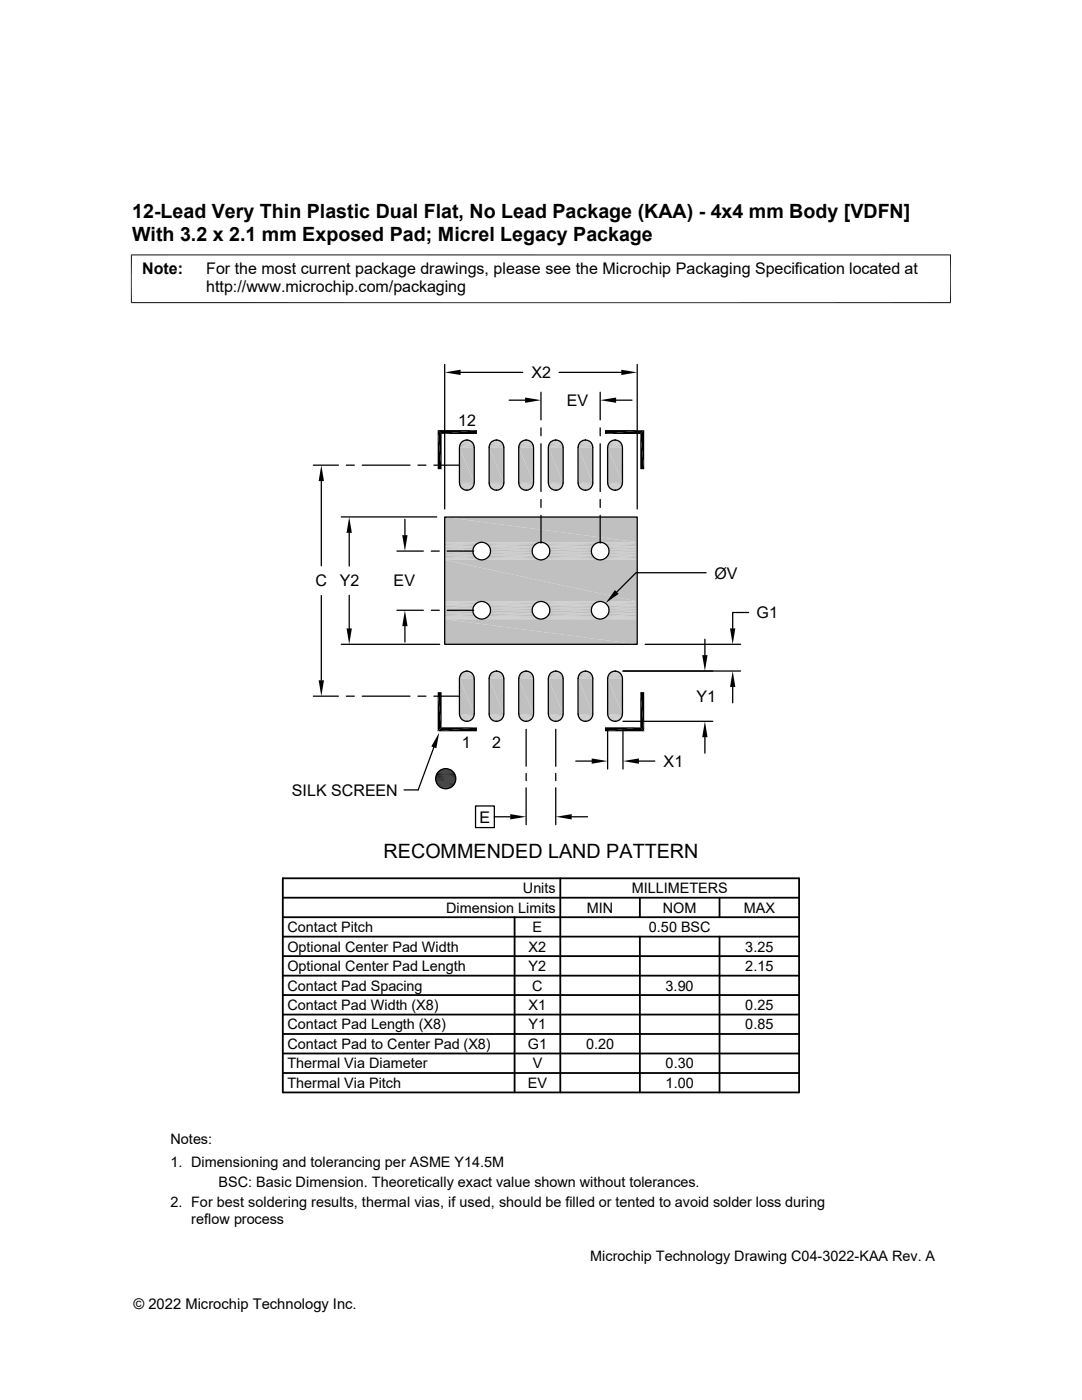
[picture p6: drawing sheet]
<svg xmlns="http://www.w3.org/2000/svg" width="216mm" height="279mm" viewBox="0 0 216 279" stroke-linecap="round" stroke-linejoin="round" font-family="sans-serif">
<g fill="#c0c0c0">
<path d="M92.9 87.8h.5z"/>
<path d="M98.8 87.8h.5z"/>
<path d="M104.7 87.8h.5z"/>
<path d="M110.6 87.8h.5z"/>
<path d="M116.5 87.8h.6z"/>
<path d="M122.5 87.8h.5z"/>
<path d="M122.2 87.9h1z"/>
<path d="M122.5 87.8l.7 .1z"/>
<path d="M116.3 87.9h1z"/>
<path d="M116.5 87.8l.8 .1z"/>
<path d="M110.4 87.9h1z"/>
<path d="M110.6 87.8l.8 .1z"/>
<path d="M104.5 87.9h1z"/>
<path d="M104.7 87.8l.8 .1z"/>
<path d="M98.6 87.9h1z"/>
<path d="M98.8 87.8l.8 .1z"/>
<path d="M92.6 87.9h1.1z"/>
<path d="M92.9 87.8l.8 .1z"/>
<path d="M122 88l.2-.1 1.3 .1z"/>
<path d="M122.2 87.9l1.3 .1z"/>
<path d="M116.1 88l.2-.1 1.2 .1z"/>
<path d="M116.3 87.9l1.2 .1z"/>
<path d="M110.2 88l.2-.1 1.2 .1z"/>
<path d="M110.4 87.9l1.2 .1z"/>
<path d="M104.2 88l.3-.1 1.2 .1z"/>
<path d="M104.5 87.9l1.2 .1z"/>
<path d="M98.3 88l.3-.1 1.2 .1z"/>
<path d="M98.6 87.9l1.2 .1z"/>
<path d="M92.4 88l.2-.1 1.3 .1z"/>
<path d="M92.6 87.9l1.3 .1z"/>
<path d="M121.8 88.2l.2-.2 1.7 .2z"/>
<path d="M122 88h1.5l.2 .2z"/>
<path d="M115.9 88.2l.2-.2 1.7 .2z"/>
<path d="M116.1 88h1.4l.3 .2z"/>
<path d="M109.9 88.2l.3-.2 1.6 .2z"/>
<path d="M110.2 88h1.4l.2 .2z"/>
<path d="M104 88.2l.2-.2 1.7 .2z"/>
<path d="M104.2 88h1.5l.2 .2z"/>
<path d="M98.1 88.2l.2-.2 1.7 .2z"/>
<path d="M98.3 88h1.5l.2 .2z"/>
<path d="M92.2 88.2l.2-.2 1.7 .2z"/>
<path d="M92.4 88h1.5l.2 .2z"/>
</g>
<path d="M92 88.2h2.3M97.9 88.2h2.3M103.8 88.2h2.3M109.8 88.2h2.2M115.7 88.2h2.2M121.6 88.2h2.2" fill="none" stroke="#c0c0c0" stroke-width=".2"/>
<path d="M91.9 88.4h2.5M97.8 88.4h2.6M103.7 88.4h2.6M109.6 88.4h2.6M115.5 88.4h2.6M121.4 88.4h2.6" fill="none" stroke="#c0c0c0" stroke-width=".21"/>
<path d="M91.8 88.7h2.8M97.7 88.7h2.8M103.6 88.7h2.8M109.5 88.7h2.8M115.4 88.7h2.8M121.3 88.7h2.8" fill="none" stroke="#c0c0c0" stroke-width=".23"/>
<path d="M91.7 89.2h2.9M91.7 88.9h2.9M97.6 89.2h2.9M97.6 88.9h2.9M103.5 89.2h3M103.5 88.9h2.9M109.4 89.2h3M109.4 88.9h3M115.3 89.2h3M115.4 88.9h2.9M121.2 89.2h3M121.3 88.9h2.9" fill="none" stroke="#c0c0c0" stroke-width=".25"/>
<g fill="#c0c0c0">
<path d="M121.2 89.3l3 7.1h-3z"/>
<path d="M121.2 89.3h3v7.1z"/>
<path d="M115.3 89.3l3 7.1h-3z"/>
<path d="M115.3 89.3h3v7.1z"/>
<path d="M109.4 89.3l3 7.1h-3z"/>
<path d="M109.4 89.3h3v7.1z"/>
<path d="M103.5 89.3l3 7.1h-3z"/>
<path d="M103.5 89.3h3v7.1z"/>
<path d="M97.6 89.3l2.9 7.1h-2.9z"/>
<path d="M97.6 89.3h2.9v7.1z"/>
<path d="M91.7 89.3l2.9 7.1h-2.9z"/>
<path d="M91.7 89.3h2.9v7.1z"/>
</g>
<path d="M91.7 96.5h2.9M97.6 96.5h2.9M103.5 96.5h3M109.4 96.5h3M115.3 96.5h3M121.2 96.5h3" fill="none" stroke="#c0c0c0" stroke-width=".28"/>
<path d="M91.7 96.8h2.9M91.8 97h2.8M97.6 96.8h2.9M97.7 97h2.8M103.5 96.8h2.9M103.6 97h2.8M109.4 96.8h3M109.5 97h2.8M115.4 96.8h2.9M115.4 97h2.8M121.3 96.8h2.9M121.3 97h2.8" fill="none" stroke="#c0c0c0" stroke-width=".23"/>
<path d="M91.9 97.2h2.5M97.8 97.2h2.6M103.7 97.2h2.6M109.6 97.2h2.6M115.5 97.2h2.6M121.4 97.2h2.6" fill="none" stroke="#c0c0c0" stroke-width=".21"/>
<path d="M92 97.4h2.3M97.9 97.4h2.3M103.8 97.4h2.3M109.8 97.4h2.2M115.7 97.4h2.2M121.6 97.4h2.2" fill="none" stroke="#c0c0c0" stroke-width=".2"/>
<g fill="#c0c0c0">
<path d="M121.8 97.5l1.7 .2h-1.5z"/>
<path d="M121.8 97.5h1.9l-.2 .2z"/>
<path d="M115.9 97.5l1.6 .2h-1.4z"/>
<path d="M115.9 97.5h1.9l-.3 .2z"/>
<path d="M109.9 97.5l1.7 .2h-1.4z"/>
<path d="M109.9 97.5h1.9l-.2 .2z"/>
<path d="M104 97.5l1.7 .2h-1.5z"/>
<path d="M104 97.5h1.9l-.2 .2z"/>
<path d="M98.1 97.5l1.7 .2h-1.5z"/>
<path d="M98.1 97.5h1.9l-.2 .2z"/>
<path d="M92.2 97.5l1.7 .2h-1.5z"/>
<path d="M92.2 97.5h1.9l-.2 .2z"/>
<path d="M122 97.7l1.2 .1z"/>
<path d="M122 97.7h1.5l-.3 .1z"/>
<path d="M116.1 97.7l1.2 .1z"/>
<path d="M116.1 97.7h1.4l-.2 .1z"/>
<path d="M110.2 97.7l1.2 .1z"/>
<path d="M110.2 97.7h1.4l-.2 .1z"/>
<path d="M104.2 97.7l1.3 .1z"/>
<path d="M104.2 97.7h1.5l-.2 .1z"/>
<path d="M98.3 97.7l1.3 .1z"/>
<path d="M98.3 97.7h1.5l-.2 .1z"/>
<path d="M92.4 97.7l1.3 .1z"/>
<path d="M92.4 97.7h1.5l-.2 .1z"/>
<path d="M92.9 97.8h.5z"/>
<path d="M98.8 97.8h.5z"/>
<path d="M104.7 97.8h.5z"/>
<path d="M110.6 97.8h.5z"/>
<path d="M116.5 97.8h.6z"/>
<path d="M122.5 97.8h.5z"/>
<path d="M122.2 97.8h.8z"/>
<path d="M122.2 97.8h1z"/>
<path d="M116.3 97.8h.8z"/>
<path d="M116.3 97.8h1z"/>
<path d="M110.4 97.8h.7z"/>
<path d="M110.4 97.8h1z"/>
<path d="M104.5 97.8h.7z"/>
<path d="M104.5 97.8h1z"/>
<path d="M98.6 97.8h.7z"/>
<path d="M98.6 97.8h1z"/>
<path d="M92.6 97.8h.8z"/>
<path d="M92.6 97.8h1.1z"/>
<path d="M92.9 133.9h.5z"/>
<path d="M98.8 133.9h.5z"/>
<path d="M104.7 133.9h.5z"/>
<path d="M110.6 133.9h.5z"/>
<path d="M116.5 133.9h.6z"/>
<path d="M122.5 133.9h.5z"/>
<path d="M122.2 134h1z"/>
<path d="M122.5 133.9l.7 .1z"/>
<path d="M116.3 134h1z"/>
<path d="M116.5 133.9l.8 .1z"/>
<path d="M110.4 134h1z"/>
<path d="M110.6 133.9l.8 .1z"/>
<path d="M104.5 134h1z"/>
<path d="M104.7 133.9l.8 .1z"/>
<path d="M98.6 134h1z"/>
<path d="M98.8 133.9l.8 .1z"/>
<path d="M92.6 134h1.1z"/>
<path d="M92.9 133.9l.8 .1z"/>
<path d="M122 134.1l.2-.1 1.3 .1z"/>
<path d="M122.2 134l1.3 .1z"/>
<path d="M116.1 134.1l.2-.1 1.2 .1z"/>
<path d="M116.3 134l1.2 .1z"/>
<path d="M110.2 134.1l.2-.1 1.2 .1z"/>
<path d="M110.4 134l1.2 .1z"/>
<path d="M104.2 134.1l.3-.1 1.2 .1z"/>
<path d="M104.5 134l1.2 .1z"/>
<path d="M98.3 134.1l.3-.1 1.2 .1z"/>
<path d="M98.6 134l1.2 .1z"/>
<path d="M92.4 134.1l.2-.1 1.3 .1z"/>
<path d="M92.6 134l1.3 .1z"/>
<path d="M121.8 134.3l.2-.2 1.7 .2z"/>
<path d="M122 134.1h1.5l.2 .2z"/>
<path d="M115.9 134.3l.2-.2 1.7 .2z"/>
<path d="M116.1 134.1h1.4l.3 .2z"/>
<path d="M109.9 134.3l.3-.2 1.6 .2z"/>
<path d="M110.2 134.1h1.4l.2 .2z"/>
<path d="M104 134.3l.2-.2 1.7 .2z"/>
<path d="M104.2 134.1h1.5l.2 .2z"/>
<path d="M98.1 134.3l.2-.2 1.7 .2z"/>
<path d="M98.3 134.1h1.5l.2 .2z"/>
<path d="M92.2 134.3l.2-.2 1.7 .2z"/>
<path d="M92.4 134.1h1.5l.2 .2z"/>
</g>
<path d="M92 134.4h2.3M97.9 134.4h2.3M103.8 134.4h2.3M109.8 134.4h2.2M115.7 134.4h2.2M121.6 134.4h2.2" fill="none" stroke="#c0c0c0" stroke-width=".2"/>
<path d="M91.9 134.6h2.5M97.8 134.6h2.6M103.7 134.6h2.6M109.6 134.6h2.6M115.5 134.6h2.6M121.4 134.6h2.6" fill="none" stroke="#c0c0c0" stroke-width=".21"/>
<path d="M91.7 135h2.9M91.8 134.8h2.8M97.6 135h2.9M97.7 134.8h2.8M103.5 135h2.9M103.6 134.8h2.8M109.4 135h3M109.5 134.8h2.8M115.4 135h2.9M115.4 134.8h2.8M121.3 135h2.9M121.3 134.8h2.8" fill="none" stroke="#c0c0c0" stroke-width=".23"/>
<path d="M91.7 135.3h2.9M97.6 135.3h2.9M103.5 135.3h3M109.4 135.3h3M115.3 135.3h3M121.2 135.3h3" fill="none" stroke="#c0c0c0" stroke-width=".28"/>
<g fill="#c0c0c0">
<path d="M121.2 135.4l3 7.1h-3z"/>
<path d="M121.2 135.4h3v7.1z"/>
<path d="M115.3 135.4l3 7.1h-3z"/>
<path d="M115.3 135.4h3v7.1z"/>
<path d="M109.4 135.4l3 7.1h-3z"/>
<path d="M109.4 135.4h3v7.1z"/>
<path d="M103.5 135.4l3 7.1h-3z"/>
<path d="M103.5 135.4h3v7.1z"/>
<path d="M97.6 135.4l2.9 7.1h-2.9z"/>
<path d="M97.6 135.4h2.9v7.1z"/>
<path d="M91.7 135.4l2.9 7.1h-2.9z"/>
<path d="M91.7 135.4h2.9v7.1z"/>
</g>
<path d="M91.7 142.6h2.9M91.7 142.9h2.9M97.6 142.6h2.9M97.6 142.9h2.9M103.5 142.6h3M103.5 142.9h2.9M109.4 142.6h3M109.4 142.9h3M115.3 142.6h3M115.4 142.9h2.9M121.2 142.6h3M121.3 142.9h2.9" fill="none" stroke="#c0c0c0" stroke-width=".25"/>
<path d="M91.8 143.1h2.8M97.7 143.1h2.8M103.6 143.1h2.8M109.5 143.1h2.8M115.4 143.1h2.8M121.3 143.1h2.8" fill="none" stroke="#c0c0c0" stroke-width=".23"/>
<path d="M91.9 143.3h2.5M97.8 143.3h2.6M103.7 143.3h2.6M109.6 143.3h2.6M115.5 143.3h2.6M121.4 143.3h2.6" fill="none" stroke="#c0c0c0" stroke-width=".21"/>
<path d="M92 143.5h2.3M97.9 143.5h2.3M103.8 143.5h2.3M109.8 143.5h2.2M115.7 143.5h2.2M121.6 143.5h2.2" fill="none" stroke="#c0c0c0" stroke-width=".2"/>
<g fill="#c0c0c0">
<path d="M121.8 143.6l1.7 .2h-1.5z"/>
<path d="M121.8 143.6h1.9l-.2 .2z"/>
<path d="M115.9 143.6l1.6 .2h-1.4z"/>
<path d="M115.9 143.6h1.9l-.3 .2z"/>
<path d="M109.9 143.6l1.7 .2h-1.4z"/>
<path d="M109.9 143.6h1.9l-.2 .2z"/>
<path d="M104 143.6l1.7 .2h-1.5z"/>
<path d="M104 143.6h1.9l-.2 .2z"/>
<path d="M98.1 143.6l1.7 .2h-1.5z"/>
<path d="M98.1 143.6h1.9l-.2 .2z"/>
<path d="M92.2 143.6l1.7 .2h-1.5z"/>
<path d="M92.2 143.6h1.9l-.2 .2z"/>
<path d="M122 143.8l1.2 .1z"/>
<path d="M122 143.8h1.5l-.3 .1z"/>
<path d="M116.1 143.8l1.2 .1z"/>
<path d="M116.1 143.8h1.4l-.2 .1z"/>
<path d="M110.2 143.8l1.2 .1z"/>
<path d="M110.2 143.8h1.4l-.2 .1z"/>
<path d="M104.2 143.8l1.3 .1z"/>
<path d="M104.2 143.8h1.5l-.2 .1z"/>
<path d="M98.3 143.8l1.3 .1z"/>
<path d="M98.3 143.8h1.5l-.2 .1z"/>
<path d="M92.4 143.8l1.3 .1z"/>
<path d="M92.4 143.8h1.5l-.2 .1z"/>
<path d="M92.9 143.9h.5z"/>
<path d="M98.8 143.9h.5z"/>
<path d="M104.7 143.9h.5z"/>
<path d="M110.6 143.9h.5z"/>
<path d="M116.5 143.9h.6z"/>
<path d="M122.5 143.9h.5z"/>
<path d="M122.2 143.9h.8z"/>
<path d="M122.2 143.9h1z"/>
<path d="M116.3 143.9h.8z"/>
<path d="M116.3 143.9h1z"/>
<path d="M110.4 143.9h.7z"/>
<path d="M110.4 143.9h1z"/>
<path d="M104.5 143.9h.7z"/>
<path d="M104.5 143.9h1z"/>
<path d="M98.6 143.9h.7z"/>
<path d="M98.6 143.9h1z"/>
<path d="M92.6 143.9h.8z"/>
<path d="M92.6 143.9h1.1z"/>
<path d="M88.7 103.2l38.4 5h-38.4z"/>
<path d="M88.7 103.2h38.4v5z"/>
</g>
<g fill="none" stroke="#c0c0c0" stroke-width=".2">
<path d="M88.7 108.2h7.2M88.7 108.3h6.9M88.7 108.5h6.6M88.7 111.5h6.6M88.7 111.6h6.9M88.7 111.7h7.2M96.3 111.7h11.5M96.3 108.2h11.5M96.6 111.6h10.9M96.6 108.3h10.9M96.9 111.5h10.2M96.9 108.5h10.2"/>
<path d="M108.1 111.7h11.5M108.1 108.2h11.5M108.4 111.6h10.9M108.4 108.3h10.9M108.7 111.5h10.3M108.7 108.5h10.3M119.9 111.7h7.2M119.9 108.2h7.2M120.2 108.3h6.9M120.2 111.6h6.9M120.6 111.5h6.5M120.6 108.5h6.5"/>
</g>
<path d="M88.7 108.7h6.3M97.2 108.7h9.7M109 108.7h9.7M120.8 108.7h6.3" fill="none" stroke="#c0c0c0" stroke-width=".21"/>
<path d="M88.7 108.9h6.1M88.7 109.2h5.9M97.4 108.9h9.2M97.6 109.2h8.8M109.2 108.9h9.2M109.5 109.2h8.8M121.1 108.9h6M121.3 109.2h5.8" fill="none" stroke="#c0c0c0" stroke-width=".28"/>
<path d="M88.7 109.5h5.8M88.7 110.1h5.7M88.7 110.5h5.8M97.8 110.5h8.5M97.8 109.5h8.5M97.9 110.1h8.3M109.6 109.5h8.5M109.6 110.5h8.5M109.7 110.1h8.3M121.4 110.5h5.7M121.4 109.5h5.7M121.5 110.1h5.6" fill="none" stroke="#c0c0c0" stroke-width=".32"/>
<path d="M88.7 109.8h5.7M97.9 109.8h8.3M109.7 109.8h8.3M121.5 109.8h5.6" fill="none" stroke="#c0c0c0" stroke-width=".34"/>
<path d="M88.7 110.8h5.9M97.6 110.8h8.8M109.5 110.8h8.8M121.3 110.8h5.8" fill="none" stroke="#c0c0c0" stroke-width=".3"/>
<path d="M88.7 111h6.1M97.4 111h9.2M109.2 111h9.2M121.1 111h6" fill="none" stroke="#c0c0c0" stroke-width=".25"/>
<path d="M88.7 111.3h6.3M97.2 111.3h9.7M109 111.3h9.7M120.8 111.3h6.3" fill="none" stroke="#c0c0c0" stroke-width=".23"/>
<g fill="#c0c0c0">
<path d="M88.7 111.7l38.4 8.3h-38.4z"/>
<path d="M88.7 111.7h38.4v8.3z"/>
</g>
<g fill="none" stroke="#c0c0c0" stroke-width=".2">
<path d="M88.7 120.1h7.2M88.7 120.2h6.9M88.7 120.3h6.6M88.7 123.3h6.6M88.7 123.4h6.9M88.7 123.5h7.2M96.3 123.5h11.5M96.3 120.1h11.5M96.6 123.4h10.9M96.6 120.2h10.9M96.9 123.3h10.2M96.9 120.3h10.2"/>
<path d="M108.1 123.5h11.5M108.1 120.1h11.5M108.4 123.4h10.9M108.4 120.2h10.9M108.7 123.3h10.3M108.7 120.3h10.3M119.9 123.5h7.2M119.9 120.1h7.2M120.2 120.2h6.9M120.2 123.4h6.9M120.6 123.3h6.5M120.6 120.3h6.5"/>
</g>
<path d="M88.7 120.5h6.3M97.2 120.5h9.7M109 120.5h9.7M120.8 120.5h6.3" fill="none" stroke="#c0c0c0" stroke-width=".23"/>
<path d="M88.7 120.7h6.1M97.4 120.7h9.2M109.2 120.7h9.2M121.1 120.7h6" fill="none" stroke="#c0c0c0" stroke-width=".25"/>
<path d="M88.7 121h5.9M97.6 121h8.8M109.5 121h8.8M121.3 121h5.8" fill="none" stroke="#c0c0c0" stroke-width=".3"/>
<path d="M88.7 121.3h5.8M88.7 121.6h5.7M88.7 122.3h5.8M97.8 122.3h8.5M97.8 121.3h8.5M97.9 121.6h8.3M109.6 121.3h8.5M109.6 122.3h8.5M109.7 121.6h8.3M121.4 122.3h5.7M121.4 121.3h5.7M121.5 121.6h5.6" fill="none" stroke="#c0c0c0" stroke-width=".32"/>
<path d="M88.7 122h5.7M97.9 122h8.3M109.7 122h8.3M121.5 122h5.6" fill="none" stroke="#c0c0c0" stroke-width=".34"/>
<path d="M88.7 122.6h5.9M88.7 122.9h6.1M97.4 122.9h9.2M97.6 122.6h8.8M109.2 122.9h9.2M109.5 122.6h8.8M121.1 122.9h6M121.3 122.6h5.8" fill="none" stroke="#c0c0c0" stroke-width=".28"/>
<path d="M88.7 123.1h6.3M97.2 123.1h9.7M109 123.1h9.7M120.8 123.1h6.3" fill="none" stroke="#c0c0c0" stroke-width=".21"/>
<g fill="#c0c0c0">
<path d="M88.7 123.6l38.4 5h-38.4z"/>
<path d="M88.7 123.6h38.4v5z"/>
</g>
<g fill="none" stroke="#000" stroke-width=".25">
<path d="M88.7 72.7v28.9M91.9 74.3h12.4M101.6 79.9h3.2M107.9 78.3v5.5M111.6 74.3h12.4M119.8 78.3v5.5M122.9 79.9h3.2M127.1 72.7v28.9M62.5 92.8h5M64.1 96v16.9M69.1 92.8h1.6M72.3 92.8h9.5"/>
<path d="M83.4 92.8h1.6M86.6 92.8h5M92.1 88.2a1.46 1.46 0 0 1 1.6-.3 1.46 1.46 0 0 1 .9 1.4v7.1a1.47 1.47 0 0 1-1.4 1.4 1.47 1.47 0 0 1-1.5-1.4v-7.1zM93.2 97.9h.1M93.2 87.8h.1M98 88.2a1.46 1.46 0 0 1 1.6-.3 1.46 1.46 0 0 1 .9 1.4v7.1a1.47 1.47 0 0 1-1.4 1.4 1.47 1.47 0 0 1-1.5-1.4v-7.1l.1-.5zM99.1 97.9h.1M99.1 87.8h.1M103.9 88.2a1.46 1.46 0 0 1 1.6-.3 1.46 1.46 0 0 1 .9 1.4l.1 7.1a1.47 1.47 0 0 1-1.5 1.4 1.47 1.47 0 0 1-1.5-1.4v-7.1zM105 97.9h.1M105 87.8h.1M107.9 85.4v1.6"/>
<path d="M107.9 88.6v9.5M107.9 99.7v1.6M109.4 89.3v7.1M109.4 96.4a1.46 1.46 0 0 0 1.5 1.4 1.46 1.46 0 0 0 1.5-1.4M110.9 87.8a1.45 1.45 0 0 0-1.5 1.5M110.9 97.9h.1M110.9 87.8h.1M110.9 87.8a1.45 1.45 0 0 1 1.5 1.5M112.4 89.3v7.1M115.3 89.3v7.1M116.8 87.8a1.45 1.45 0 0 1 1.5 1.5v7.1a1.46 1.46 0 0 1-1.5 1.4 1.46 1.46 0 0 1-1.4-1.4M116.8 87.8a1.45 1.45 0 0 0-1.4 1.5"/>
<path d="M116.8 97.9h.1M116.8 87.8h.1M119.8 85.4v1.6M119.8 88.6v9.5M119.8 99.7v1.6M121.2 89.3v7.1M121.3 96.4a1.46 1.46 0 0 0 1.4 1.4 1.46 1.46 0 0 0 1.5-1.4M122.7 87.8a1.45 1.45 0 0 1 1.5 1.5M122.7 87.8a1.45 1.45 0 0 0-1.4 1.5M122.7 97.9h.1M122.7 87.8h.1M124.2 89.3v7.1"/>
<path d="M64.1 118.9v16.9M68.1 103.2h19M69.7 106.3v6.7M69.7 118.8v6.6M79.2 110h5.3M80.8 103.6v3.2M86.1 110h1.6M88.7 103.2h38.4v25.4h-38.4zM89.2 110h5.3M107.9 102.8v5.6M119.8 102.8v5.6M140.9 114.3h-14l-3.8 3.8"/>
<path d="M62.5 138.9h5M68.1 128.6h19.6M69.1 138.9h1.6M72.3 138.9h9.5M79.2 121.8h5.3M80.8 125v3.1M83.4 138.9h1.6M86.1 121.8h1.6M86.6 138.9h5M89.2 121.8h5.3M93.2 133.9a1.45 1.45 0 0 0-1.5 1.5v7.1a1.48 1.48 0 0 0 1.5 1.5M93.2 133.9h.1"/>
<path d="M93.2 133.9a1.48 1.48 0 0 1 1.4 1.5v7.1a1.45 1.45 0 0 1-1.4 1.5M99.1 133.9a1.45 1.45 0 0 0-1.5 1.5v7.1a1.45 1.45 0 0 0 1.5 1.5M99.1 133.9h.1M99.1 133.9a1.48 1.48 0 0 1 1.4 1.5v7.1a1.45 1.45 0 0 1-1.4 1.5M105 133.9a1.48 1.48 0 0 1 1.5 1.5l-.1 7.1a1.45 1.45 0 0 1-1.4 1.5M105 133.9a1.45 1.45 0 0 0-1.5 1.5v7.1a1.48 1.48 0 0 0 1.5 1.5M105 133.9h.1M109.4 135.4v7.1M110.9 133.9a1.45 1.45 0 0 0-1.5 1.5M110.9 133.9h.1M110.9 133.9a1.45 1.45 0 0 1 1.5 1.5M112.4 135.4v7.1"/>
<path d="M115.3 135.4v7.1M116.8 133.9a1.45 1.45 0 0 1 1.5 1.5v7.1a1.45 1.45 0 0 1-1.5 1.5M116.8 133.9a1.45 1.45 0 0 0-1.4 1.5M116.8 133.9h.1M121.2 135.4v7.1M122.7 133.9a1.45 1.45 0 0 1 1.5 1.5M122.7 133.9a1.45 1.45 0 0 0-1.4 1.5M122.7 133.9h.1M124.2 135.4v7.1M124.3 133.9h23.5M128.7 128.6h19.1M140.7 127.6v3.1"/>
<path d="M146.2 137.1v3.2M149.4 122.2h-3.2v3.2M86.6 149.1l-3.2 8.5h-2.8M93.2 144h.1M99.1 144h.1M105 144h.1M105 145.5v7.4M105 154.4v1.4M105 157.2v7.4M109.4 142.5a1.45 1.45 0 0 0 1.5 1.5M110.9 144h.1M110.9 145.5v7.4"/>
<path d="M110.9 154.4v1.4M110.9 157.2v7.4M112.4 142.5a1.45 1.45 0 0 1-1.5 1.5M114.9 151.9h3.2M115.4 142.5a1.45 1.45 0 0 0 1.4 1.5M116.8 144h.1M121.2 145.5v8M121.3 142.5a1.45 1.45 0 0 0 1.4 1.5M122.7 144h.1M124.2 142.5a1.45 1.45 0 0 1-1.5 1.5M124.3 144h17.9M124.3 145.5v8"/>
<path d="M127.5 151.9h3.2M140.7 147.1v3.2M94.9 160.8h3.7v4.4h-3.7zM98.6 163h3.2M114.1 163h3.1"/>
<circle cx="96.1" cy="110" r="1.75"/>
<circle cx="108" cy="110" r="1.75"/>
<circle cx="119.8" cy="110" r="1.75"/>
<circle cx="96.1" cy="121.8" r="1.75"/>
<circle cx="108" cy="121.8" r="1.75"/>
<circle cx="119.8" cy="121.8" r="1.75"/>
<circle cx="88.9" cy="155.4" r="2.01"/>
</g>
<g fill="none" stroke="#000" stroke-width=".2">
<path d="M26.1 50.9h163.7M26.2 50.8v9.7M189.7 50.8v9.7M26.1 60.4h163.7M86.9 155.1h4.1M86.9 155.3h4.1M86.9 155.5h4.1M86.9 155.7h4.1M87 155.9h3.9M87 154.9h3.9M87 154.7h3.9M87 156.1h3.9"/>
<path d="M87.1 156.3h3.7M87.1 154.6h3.7M87.1 156.4h3.6M87.1 154.4h3.6M87.2 154.2h3.5M87.2 156.6h3.5M87.3 154.1h3.2M87.3 156.7h3.2M87.5 156.9h2.9M87.5 153.9h2.9M87.6 157h2.7M87.6 153.8h2.7"/>
<path d="M87.8 153.7h2.3M87.8 157.1h2.3M87.9 153.6h2M87.9 157.2h2"/>
</g>
<g fill="none" stroke="#000" stroke-width=".36">
<path d="M56.4 179.2h103M56.4 175.3h103v42.7h-103zM111.8 175.3v42.7M127.7 179.2v3.8M143.6 179.2v3.8M56.4 183h103M56.4 190.8h103M56.4 186.9h103M56.4 194.7h103M56.4 198.6h103M102.7 183v35M127.7 186.9v31.1"/>
<path d="M143.6 186.9v31.1M56.4 202.5h103M56.4 210.2h103M56.4 206.4h103M56.4 214.1h103"/>
</g>
<g fill="#000">
<path d="M88.7 74.3l3.2-.5v1zM104.8 79.3l3.1 .6-3.1 .5zM119.8 79.9l3.1-.6v1.1zM124 73.8l3.1 .5-3.1 .5zM64.1 92.8l.5 3.2h-1zM87.3 85.8l.8 7.8h-.8zM87.3 85.8h7.9l-7.1 .8zM87.3 85.8l.8 .8v7zM88.1 86.6l7.1-.8v.8zM120.7 85.8h7.8l-7.8 .8zM120.7 86.6l7.8-.8-.7 .8zM127.8 86.6l.7 7h-.7z"/>
<path d="M127.8 86.6l.7-.8v7.8zM69.7 103.2l.5 3.1h-1zM80.3 106.8h1l-.5 3.2zM122.7 117.8l.7 .7-2.6 1.9zM63.6 135.8h1l-.5 3.1zM69.2 125.4h1l-.5 3.2zM80.8 121.8l.5 3.2h-1zM127.8 138.1l.7 7.8-.7-.7zM127.8 138.1h.7v7.8zM140.1 130.7h1.1l-.5 3.2zM146.2 133.9l.5 3.2h-1zM145.7 125.4h1l-.5 3.2z"/>
<path d="M87.7 146.2l-.6 3.1-1-.3zM87.3 138.1l.8 7.1-.8 .7zM87.9 157.2l1.9 .1zM87.3 138.1h.8v7.1zM88.1 153.6h1.8zM88.1 157.3h1.5zM88.1 157.3h1.7zM88.1 153.6h1.7zM88.3 153.5l1.5 .1zM88.3 157.3l1.1 .1zM88.3 157.3h1.3zM88.3 153.5h1.3z"/>
<path d="M88.5 153.4l1.1 .1zM88.5 157.4h.7zM88.5 157.4h.9zM88.5 153.4h.9zM88.6 153.4h.8zM88.6 157.4h.6zM88.6 153.4h.6zM87.3 145.9l7.9-.7v.7zM87.3 145.9l.8-.7h7.1zM118.1 151.4l3.1 .5-3.1 .5zM124.3 151.9l3.2-.5v1zM120.7 145.2h7.1l-7.1 .7z"/>
<path d="M120.7 145.9l7.1-.7 .7 .7zM140.7 144l.5 3.1h-1.1zM101.8 162.5l3.2 .5-3.2 .5zM110.9 163l3.2-.5v1z"/>
</g>
<g font-size="3.9">
<text x="26.4" y="43.5">12-Lead Very Thin Plastic Dual Flat, No Lead Package (KAA) - 4x4 mm Body [VDFN]</text>
<text x="26.4" y="48">With 3.2 x 2.1 mm Exposed Pad; Micrel Legacy Package</text>
<text x="76.5" y="171.1">RECOMMENDED LAND PATTERN</text>
</g>
<g font-size="3.2">
<text x="28.4" y="54.6">Note:</text>
<text x="41.1" y="58.3">http://www.microchip.com/packaging</text>
<text x="41.1" y="54.6">For the most current package drawings, please see the Microchip Packaging Specification located at</text>
<text x="106.1" y="75.5">X2</text>
<text x="113.1" y="81">EV</text>
<text x="91.4" y="84.9">12</text>
<text x="62.9" y="117">C</text>
<text x="67.8" y="117">Y2</text>
<text x="78.5" y="117">EV</text>
<text x="142.6" y="115.5">ØV</text>
<text x="151" y="123.4">G1</text>
<text x="139" y="140.1">Y1</text>
<text x="92.2" y="149.3">1</text>
<text x="98.2" y="149.3">2</text>
<text x="132.4" y="153">X1</text>
<text x="58.3" y="158.8">SILK SCREEN</text>
<text x="95.7" y="164.1">E</text>
</g>
<g font-size="2.9">
<text x="104.3" y="178.2">Units</text>
<text x="126" y="178.2">MILLIMETERS</text>
<text x="89" y="182.1">Dimension Limits</text>
<text x="117.1" y="182.1">MIN</text>
<text x="132.3" y="182.1">NOM</text>
<text x="148.4" y="182.1">MAX</text>
<text x="57.3" y="189.9">Optional Center Pad Width</text>
<text x="57.3" y="186">Contact Pitch</text>
<text x="105.5" y="189.9">X2</text>
<text x="106.3" y="186">E</text>
<text x="129.5" y="186">0.50 BSC</text>
<text x="148.7" y="189.9">3.25</text>
<text x="57.3" y="197.7">Contact Pad Spacing</text>
<text x="57.3" y="193.8">Optional Center Pad Length</text>
<text x="105.5" y="193.8">Y2</text>
<text x="106.2" y="197.7">C</text>
<text x="132.8" y="197.7">3.90</text>
<text x="148.7" y="193.8">2.15</text>
<text x="57.3" y="201.6">Contact Pad Width (X8)</text>
<text x="105.5" y="201.6">X1</text>
<text x="148.7" y="201.6">0.25</text>
<text x="57.3" y="209.3">Contact Pad to Center Pad (X8)</text>
<text x="57.3" y="205.4">Contact Pad Length (X8)</text>
<text x="105.3" y="209.3">G1</text>
<text x="105.5" y="205.4">Y1</text>
<text x="116.9" y="209.3">0.20</text>
<text x="148.7" y="205.4">0.85</text>
<text x="57.3" y="213.2">Thermal Via Diameter</text>
<text x="106.3" y="213.2">V</text>
<text x="132.8" y="213.2">0.30</text>
<text x="57.3" y="217.1">Thermal Via Pitch</text>
<text x="105.3" y="217.1">EV</text>
<text x="132.8" y="217.1">1.00</text>
<text x="34" y="228.3">Notes:</text>
<text x="34" y="232.9">1. Dimensioning and tolerancing per ASME Y14.5M</text>
<text x="43.6" y="236.9">BSC: Basic Dimension. Theoretically exact value shown without tolerances.</text>
<text x="34" y="241">2. For best soldering results, thermal vias, if used, should be filled or tented to avoid solder loss during</text>
<text x="38.1" y="244.3">reflow process</text>
<text x="117.8" y="251.7">Microchip Technology Drawing C04-3022-KAA Rev. A</text>
<text x="26.6" y="261.3">© 2022 Microchip Technology Inc.</text>
</g>
</svg>
